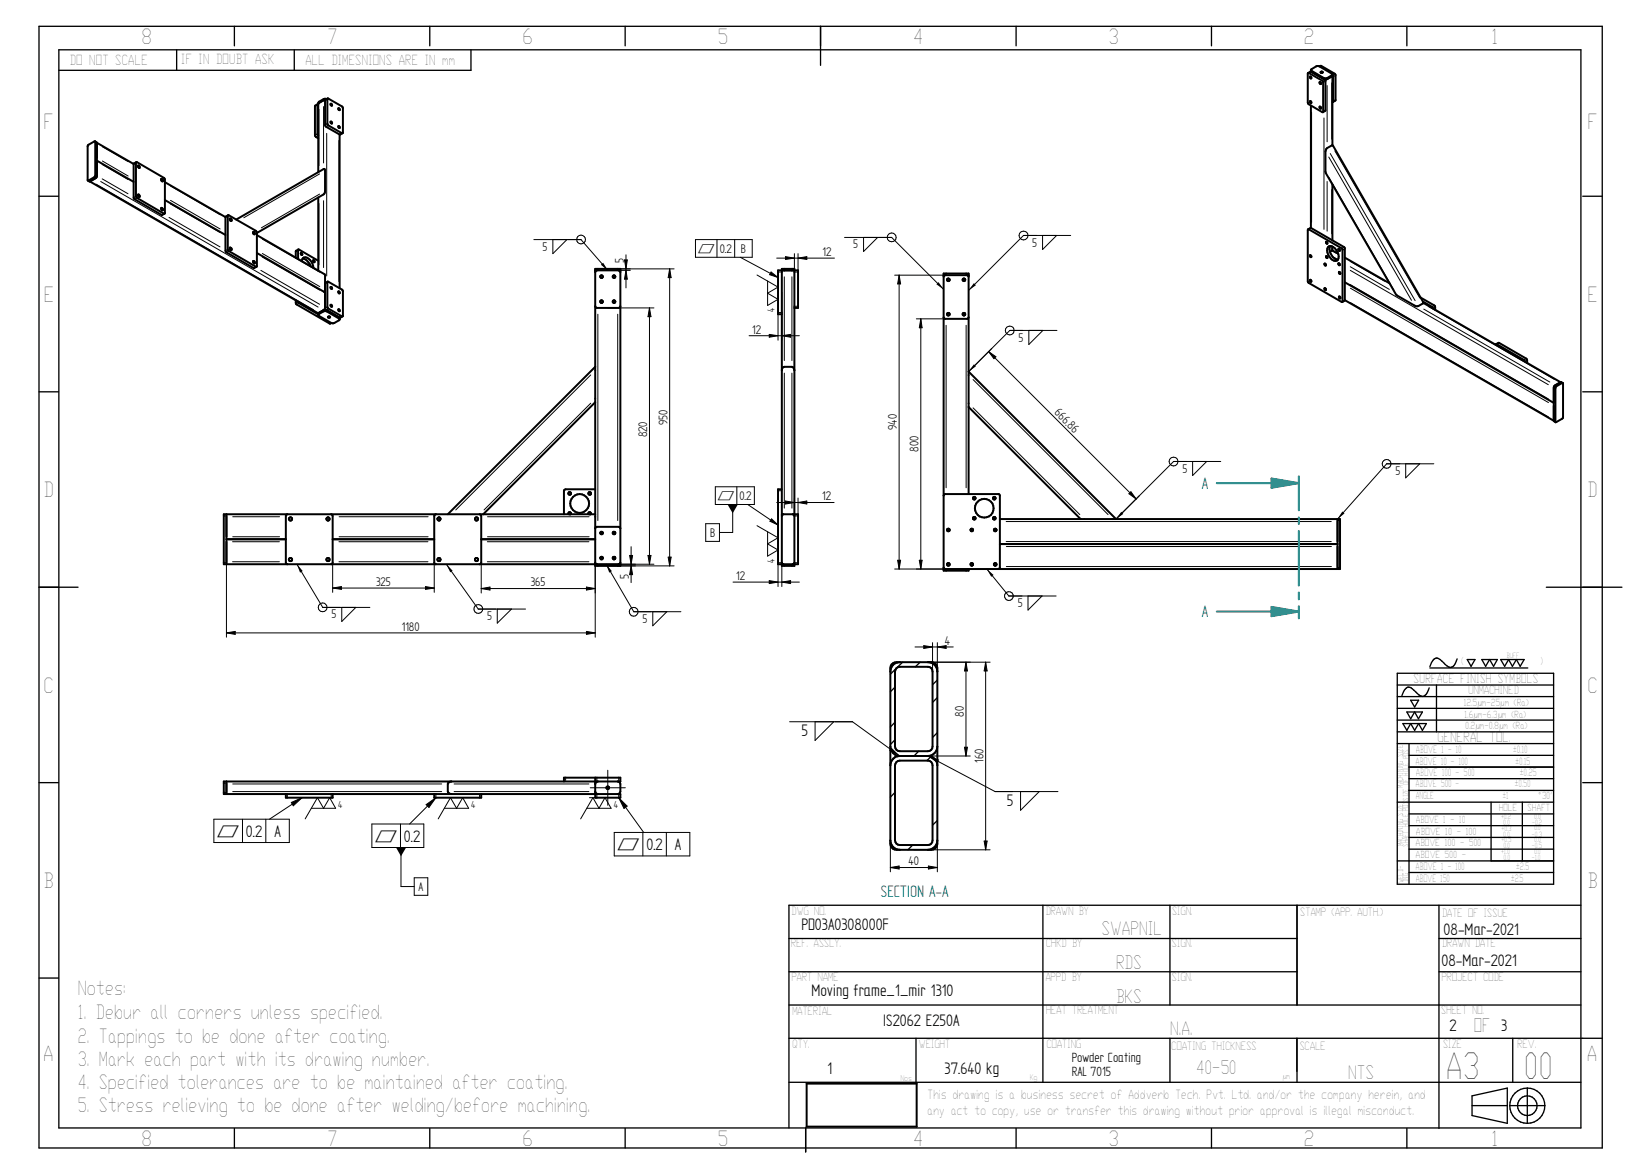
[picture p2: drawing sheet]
<svg xmlns="http://www.w3.org/2000/svg" width="420mm" height="297mm" viewBox="0 0 420 297" stroke-linecap="round" stroke-linejoin="round" font-family="sans-serif">
<g fill="none" stroke="#000" stroke-width=".51">
<path d="M152.3 69.2h6.4M152.3 68.8h6.4v76h-6.4zM152.7 69.2l-.4 .4M158.3 69.2l.4 .4M158.7 78.4l-.4 .4h-5.6l-.4-.4M200.1 68.8h3.2v76h-3.2zM203.3 78.8h.9v-9.6h-5.1v11.2h1M241.5 70.4h6.4M241.8 70.4l-.3 .4M247.5 70.4l.4 .4M152.3 93.9l-37.7 37.7M200.1 94.7a.75 .75 0 0 1 .6-.8h1.9a.84 .84 0 0 1 .7 .8"/>
<path d="M247.9 81.2l-.4 .4h-5.7l-.3-.4M247.9 95.1l37.7 37.7M152.3 102.9l-28.7 28.7M247.9 104.1l28.6 28.7M57.9 138h15.2M57.9 131.6v12.8M73.5 131.6l-.3 .1-.1 .3v12l.1 .3 .3 .1M84.7 131.6l.4 .4v12l-.4 .4M85.1 138h26M111.5 131.6l-.4 .4v12l.1 .3 .3 .1M122.7 131.6l.4 .4v12l-.1 .3-.3 .1M123.1 138h29.2"/>
<path d="M145.5 131.6v-.5l.3-.1 .3 .4-.1 .2M150.6 131.6l-.1-.3 .4-.3 .2 .1 .1 .5M152.3 131.6h-95v12.8h101.4M152.3 125.2l-7.9 .1-.1 6.3M153.7 136.1h.5v.5l-.5 .1zM158.7 135.2l-.1-.3-.3-.1h-5.6l-.3 .1-.1 .3M200.1 125.2h-1v19.2h5.1v-12.8h-4.1M200.4 131.6l-.3 .4M202.9 131.6l.4 .4M241.5 126.8l.3-.4 13.9 .1 .2 18.7-.4 .4M247.9 126.4v-56.4h-6.4v76h6.4v-.4M249 132.8h.6"/>
<path d="M254.2 132.8h.5M255.9 132.8h87v12.8h-101.4M342.3 132.8v12.8M342.3 139.2h-86.4M152.3 144l.1 .3 .3 .1M158.7 144l-.1 .3-.3 .1M200.1 144l.3 .4M203.3 144l-.2 .3-.2 .1M241.5 145.2l.3 .4M57.9 199.9v3.3M115.5 199.9l-.6 .3-.3 .4v1.9l.3 .4 .6 .3M152.3 199v5.1h6.4v-.9h-101.4v-3.3h101.4v-.9h-14.4v.9"/>
<path d="M153 199.9l-.4 .1-.3 .6M158.1 199.9l.3 .1 .3 .6v1.9l-.3 .6-.3 .1M85.1 203.2v.9h-12v-.9M123.1 203.2v.9h-12v-.9M152.3 202.5l.3 .6 .4 .1M206.4 277.2h28.2v11h-28.2z"/>
<circle cx="153.9" cy="70.8" r=".34"/>
<circle cx="153.9" cy="77.2" r=".33"/>
<circle cx="157.1" cy="77.2" r=".34"/>
<circle cx="157.1" cy="70.8" r=".34"/>
<circle cx="242.7" cy="71.6" r=".34"/>
<circle cx="246.6" cy="71.6" r=".34"/>
<circle cx="242.7" cy="80.4" r=".34"/>
<circle cx="246.7" cy="80.4" r=".34"/>
<circle cx="74.3" cy="132.8" r=".42"/>
<circle cx="83.9" cy="132.8" r=".41"/>
<circle cx="112.3" cy="132.8" r=".41"/>
<circle cx="121.9" cy="132.8" r=".42"/>
<circle cx="145.8" cy="126.2" r=".35"/>
<circle cx="148.3" cy="128.8" r="2.4"/>
<circle cx="150.9" cy="126.2" r=".34"/>
<circle cx="157.1" cy="136.4" r=".34"/>
<circle cx="242.6" cy="135.6" r=".34"/>
<circle cx="248.7" cy="135.6" r=".34"/>
<circle cx="249.3" cy="127.5" r=".34"/>
<circle cx="249.3" cy="132.6" r=".33"/>
<circle cx="251.8" cy="130" r="2.4"/>
<circle cx="254.4" cy="127.5" r=".34"/>
<circle cx="254.4" cy="132.6" r=".33"/>
<circle cx="254.7" cy="135.6" r=".34"/>
<circle cx="74.3" cy="143.2" r=".42"/>
<circle cx="83.9" cy="143.2" r=".4"/>
<circle cx="112.3" cy="143.2" r=".4"/>
<circle cx="121.9" cy="143.2" r=".41"/>
<circle cx="153.9" cy="142.8" r=".34"/>
<circle cx="157.1" cy="142.8" r=".35"/>
<circle cx="242.7" cy="144.4" r=".34"/>
<circle cx="248.7" cy="144.4" r=".33"/>
<circle cx="254.6" cy="144.4" r=".34"/>
<circle cx="155.5" cy="201.5" r=".34"/>
</g>
<g fill="none" stroke="#000" stroke-width=".34">
<path d="M10 6.7h400v287h-400zM15.1 12.7h389.4v275.9h-389.4zM45.2 12.7v5.3M60 6.7v5M75.3 12.7v5.3M110 6.7v5M120.5 12.7v5.3h-105.4M160 6.7v5M210 6.7v10M260 6.7v5M310 6.7v5M360 6.7v5"/>
<path d="M10 50.2h5M405 50.2h5M10 100.2h5M405 100.2h5M10 150.2h10M395.7 150.2h19.3M357.5 172.3h40v53.9h-40zM357.5 175.3h40M357.5 178.2h40M361 179.2h2l-1 1.7zM365.7 176a2.36 2.36 0 0 1-1.7 2.2 8.3 8.3 0 0 1-2.9-2.2 1.15 1.15 0 0 0-1.7 .6l-.7 1.4M365.9 170.9h25"/>
<path d="M367.6 175.3v11.9M372.9 168.6a2.36 2.36 0 0 1-1.8 2.2 8.3 8.3 0 0 1-2.8-2.2 1.28 1.28 0 0 0-2 .9l-.4 1.1M375.4 168.7h2l-1 1.8zM379.2 168.7h3.9l-.9 1.8-1-1.8-1.1 1.8zM384 168.7h6l-1 1.8-1-1.8-1 1.8-1-1.8-1 1.8zM357.5 190.2h40M357.5 181.2h40M357.5 184.2h40M357.5 187.2h40M359 185.1h6l-1 1.8-1-1.8-1 1.8-1-1.8-1 1.8zM360 182.2h4l-1 1.7-1-1.7-1 1.7zM360.5 190.2v36"/>
<path d="M360.5 193.3h37M360.5 196.3h37M360.5 199.2h37M10 200.2h5M357.5 205.2h40M360.5 202.2h37M360.5 208.2h37M360.5 211.2h37M360.5 214.2h37M360.5 217.3h37M381.5 205.2v15.1h16h-40M389.5 205.2v15.1"/>
<path d="M405 200.2h5M266.9 231.6v45.3M299.4 231.6v25.5M331.9 231.6v25.5v-17h-130M360.5 223.2h37M368.2 231.6v57.1M404.5 231.6h-202.6v57M10 250.2h5M201.9 248.6h130M201.9 257.1h202.6M368.2 248.6h36.3M368.2 240.1h36.3"/>
<path d="M201.9 276.9h202.6M201.9 265.6h208.1M234.4 265.6v11.3M299.4 265.6v11.3M331.8 265.6v8.5M331.9 265.6v11.3M387.1 265.6v11.3M390.8 278.4a4.5 4.5 0 0 0-4.5 4.5M390.8 278.4v9M390.8 278.4a4.5 4.5 0 0 1 4.5 4.5M60 288.7v5M110 288.7v5"/>
<path d="M160 288.7v5M206.2 288.6v6.1M260 288.7v5M310 288.7v5M360 288.7v5M376.7 282.9h9M376.7 280.4l9-2v9l-9-2zM386.3 282.9a4.5 4.5 0 0 0 4.5 4.5M386.3 282.9h9M395.3 282.9a4.5 4.5 0 0 1-4.5 4.5"/>
<circle cx="390.8" cy="282.9" r="2.51"/>
</g>
<g fill="none" stroke="#000" stroke-width=".26">
<path d="M153 68.9v.2M153 68.8h19.5M153.5 70.9l.2-.5 .5 .1 .1 .5-.5 .2M153.5 77.3l.2-.5 .5 .1 .1 .5-.5 .2M155.5 78.8h11.8M156.7 77.3l.2-.5 .5 .1 .1 .5-.5 .2M156.7 70.9l.2-.5 .5 .1 .1 .5-.5 .2M158.1 68.9v.1M158.3 69.2h3M159.8 66.5h.7l-.3 2.3zM160.2 69.2l.3 2.2h-.7zM160.2 65.2v8.5"/>
<path d="M166.2 78.8l.4 2.2h-.8zM166.2 78.8v65.6M171.4 68.8v76M171.4 68.8l.3 2.2h-.7zM199.3 69.6h.5M199.4 80h.4M200.7 68.9v.2M200.7 70.8v21.4M202.6 68.9v.1M202.6 70.8v21.4M203.5 69.6h.5M203.5 78.4h.5"/>
<path d="M242.1 70.1v.2M242.3 71.7l.2-.5 .4 .1 .1 .5-.4 .2M246.3 71.7l.2-.5 .5 .1v.5l-.5 .2M247.2 70.1v.2M151.2 95.9l-34.6 34.6M153 80.4v52.8M158.1 80.4v52.8M200.7 95.5v34.5M202.6 95.5v34.5M234.5 81.6h7.3M235.6 81.6l.4 2.3h-.8zM235.6 81.6v64"/>
<path d="M242.1 83.2v41.6M242.3 80.5l.2-.4h.4l.1 .5-.4 .2M246.3 80.5l.2-.4h.5v.5l-.5 .2M247.2 83.2v41.6M249 97.1l34.5 34.6M151.2 103.2l-27.3 27.3M249 104.4l27.3 27.3M57.4 132h.3M59.5 138.6h12M59.6 137.3h11.9M59.6 132.2h11.9M73.9 132.9a.5 .5 0 0 1 .6-.6l.2 .2v.6l-.5 .1"/>
<path d="M83.5 132.9a.5 .5 0 0 1 .6-.6l.3 .2-.1 .6-.5 .1M86.7 138.6h22.8M86.8 137.3h22.7M86.8 132.2h22.7M111.9 132.9a.5 .5 0 0 1 .7-.6l.2 .2a.5 .5 0 0 1-.6 .7M121.4 132.9a.48 .48 0 0 1 .3-.6 .48 .48 0 0 1 .6 .2v.6l-.5 .1M124.7 138.6h26M124.7 137.3h26M124.7 132.2h26M145.4 126.4l.2-.5 .4 .1 .1 .4-.4 .3M145.4 131.5l.2-.5 .4 .1 .1 .5-.4 .1M150.5 131.5l.2-.5 .5 .1v.5l-.4 .1"/>
<path d="M150.5 126.4l.2-.5 .5 .1v.4l-.4 .3M153.5 136.5l.2-.5 .5 .1 .1 .5-.5 .2M156.7 136.5l.2-.5 .5 .1 .1 .5-.5 .2M161.5 139.9v9.2M199.3 125.6h.5M203.5 132h.5M242.3 135.7l.2-.4h.4l.1 .5-.4 .2M248.3 135.7l.1-.4h.6v.5l-.4 .2M248.9 127.6l.2-.5 .5 .1v.5l-.4 .1M248.9 132.7l.2-.5 .5 .1v.5l-.4 .2M254 127.6l.2-.5 .5 .1 .1 .5-.5 .1M254 132.7l.2-.5 .5 .1 .1 .5-.5 .2"/>
<path d="M254.3 135.7l.2-.4h.5v.5l-.5 .2M257.5 133.4h83.1M257.5 138.6h83.1M257.5 139.8h83.2M342.4 133.2h.3M57.5 144h.3M59.5 143.7h12M73.9 143.3l.1-.5 .5-.1 .2 .3v.5l-.5 .1M83.5 143.3l.1-.5 .5-.1 .3 .3-.1 .5-.5 .1M86.7 143.7h22.8M111.9 143.3l.1-.5 .6-.1 .2 .3a.5 .5 0 0 1-.6 .6M121.4 143.3l.2-.5 .6-.1 .2 .5-.3 .4h-.3"/>
<path d="M124.7 143.7h26M152.7 144.4h14.6M153 144.5v.2M153.5 142.9l.2-.5 .5 .1 .1 .5-.5 .2M155.5 144.8h17M156.7 142.9l.2-.5 .5 .1 .1 .5-.5 .2M158.1 144.5v.2M161.1 142.1h.8l-.4 2.3zM161.5 144.8l.4 2.2h-.8zM165.8 142.1h.8l-.4 2.3zM171 142.5h.7l-.3 2.3zM199.4 144h.4"/>
<path d="M200.7 144.5v.2M202.6 144.5v.2M203.5 144h.5M234.5 145.6h13.4M235.2 143.3h.8l-.4 2.3zM242.1 145.8v.1M242.3 144.5l.2-.4h.4l.1 .5-.4 .2M247.2 145.7v.1M248.3 144.5l.1-.4h.6v.5l-.4 .2M254.3 144.5l.2-.4h.5v.5l-.5 .2M257.5 144.9h83.2M342.5 145.2h.2"/>
<path d="M144.7 199.3v.4M152.7 199.3v.4M158.3 199.2v.4M57.4 200.4h.3M57.5 202.7h.3M59.6 202.5h53.4M59.6 200.6h53.4M73.5 203.4v.5M84.7 203.4v.4M111.5 203.4v.5M116.2 202.5h34.5M116.2 200.6h34.5"/>
<path d="M122.7 203.4v.4M152.7 203.4v.5M155.1 201.6l.2-.4 .5 .1 .1 .5-.5 .1M158.3 203.4v.4"/>
</g>
<path d="M160.2 69.2l.3 2.2h-.7zM159.8 66.5h.7l-.3 2.3zM171.4 68.8l.3 2.2h-.7zM166.2 78.8l.4 2.2h-.8zM235.6 81.6l.4 2.3h-.8zM161.5 144.8l.4 2.2h-.8zM161.1 142.1h.8l-.4 2.3zM165.8 142.1h.8l-.4 2.3zM171 142.5h.7l-.3 2.3zM235.2 143.3h.8l-.4 2.3z" fill="#000"/>
<path d="M311.4 123.6h20.9v7M332.3 132.4v1.7M332.3 135.8v14M332.3 151.6v1.7M332.3 155.1v1.4" fill="none" stroke="#008080" stroke-width=".51"/>
<path d="M325.4 122.4l6.9 1.2-6.9 1.2z" fill="#008080"/>
<path d="M325.4 122.4l6.9 1.2-6.9 1.2zM311.4 156.5h20.9" fill="none" stroke="#008080" stroke-width=".51"/>
<path d="M325.4 155.3l6.9 1.2-6.9 1.1z" fill="#008080"/>
<path d="M332.3 121.9v1.7M325.4 155.3l6.9 1.2-6.9 1.1zM332.3 156.5v1.7" fill="none" stroke="#008080" stroke-width=".51"/>
<g fill="none" stroke="#000" stroke-width=".34">
<path d="M229 175.8l-1.2 1.2M229.4 171l-1.6 1.5M231 169.4l-1.6 1.5M235.4 169.4l-1.2 1.2M239.8 178.5l-1.2 1.2M239.8 174l-1.2 1.2M229 189.3l-1.2 1.2M229 184.8l-1.2 1.2M229.1 193.7l-1 1M235.1 192.2l-1.2 1.2M238.2 193.5l-1 1.1M239.3 192.4l-.5 .6"/>
<path d="M239.8 187.5l-1.2 1.2M229 202.7l-1.2 1.3M233.5 216.2l-1.2 1.2M239.8 209.9l-1.2 1.2"/>
</g>
<g fill="none" stroke="#000" stroke-width=".51">
<path d="M334.7 18.7l3.8 2.2v7.8M334.7 18.7v7.8l3.8 2.2M335.2 19.6l.3 .1v.4l-.3-.2zM335.4 18.2l.2 .2M335.5 18.3l3.6 2.2 .1 7.7-.7 .5M335.5 18.3l-.8 .4M337.6 17l.5-.2 3.6 2.2v6.6l-.6 .5M337.6 17h-.8l-1.2 .7-.2 .6M337.6 17l3.2 1.8 .1 .3-1.3 .9-.6 .1-3.5-2.1M338 18.4l.2-.1 .3 .2-.3 .2-.3-.2zM338.4 18.6h-.4M340.9 19v18.2"/>
<path d="M340.9 19.2l.3 .4-.1 6.5M340.9 19.3a2.58 2.58 0 0 1-1.9 1l-.2-.1M24.3 36.2l-1.8 1v9M24.3 36.2l.5 .4v8.5l-.3 .5-1.4 .8-.6-.2M24.3 36.2l.1 8.7-.3 .4-1.6 .9M24.8 36.5l9.4 5.5M81.3 26.7h.1M81.3 26.7l-.7 .5v7.4l.2 .5 .6 .3M81.3 26.7l-.1 7.6 .2 .4M83.3 25.6l-.5 .1-1.4 .8M83.6 25.4l-.3-.1a2.48 2.48 0 0 0-1.9 1v17.8M83.9 25.2l-.7 .5v6.3l.2 .4 3.5 2"/>
<path d="M83.9 25.2l3.8 2.2v6.7M83.9 25.2v6.7l3.8 2.2M84.6 26.5l.3 .2v.4l-.3-.2zM84.6 31.1l.3 .2v.3l-.3-.1zM86.6 27.7l.3 .2v.3l-.3-.2zM86.6 32.3l.3 .1v.4l-.3-.2zM86.9 34.4v39.3M87.7 34.1l-.8 .3M335.2 25.9l.3 .1v.4l-.3-.2zM335.4 27v31.3M337.7 27.3l.3 .1v.4l-.3-.2zM337.7 21l.3 .2v.3l-.3-.2z"/>
<path d="M339.6 37.9l1.2-.7 .3 .1 23.1 40-.1 .3-1.2 .7-.6 .1-5.1-3-18-31.1v-5.6zM340.9 26.1h.2M23 46.4l58.3 33.7h.3M24.4 45.6l-1.2 .7M24.8 41.1l9.4 5.4M34.2 42v8.8l7.1 4.2 .8-.3M34.9 41.5v9l7.2 4.2M34.9 41.5l7.2 4.2v9M34.9 41.5l-.7 .5M35.3 42.4l.4 .2v.4l-.3-.2zM35.3 49.8h.3l.1 .6-.3-.2zM41.2 45.8l.5 .2-.1 .4-.3-.2z"/>
<path d="M41.2 53.3l.1-.1 .4 .3-.1 .3-.3-.1zM42.2 51.2l15.5 8.9M42.2 46.6l15.5 8.9M57.7 55.5l.1 8.9 7.1 4.2 .7-.4M58.4 55.1l7.2 4.2v8.9M58.4 55.1v9l7.2 4.1M58.4 55.1l-.7 .4M58.8 56l.1-.1 .4 .3-.1 .3-.3-.1zM60.4 56.2l22.6-13 .2 .5v5.2l-.4 .8-17.1 9.9M64.8 59.4h.3v.5l-.3-.1zM81.4 50.5v18.8M334.7 58.7l8.8 5v13.6"/>
<path d="M334.7 58.7v13.5l8.8 5.1M335.5 58.3l-.8 .4M335.5 58.3l8.6 5.1v13.4M340.9 47.2v14.3M58.8 63.4l.5 .2-.1 .4-.3-.2zM64.8 66.8l.4 .2-.1 .4-.3-.2zM65.7 60.2l17.4 10 .1 8.7 .2 .4 3.5 2M65.7 64.7l17.4 10.1 .1 .2M75.7 76.8v.9l.2 .2 8.4 4.9 .5-.2M76.3 77.2l.2 .4 4.9 2.8M76.3 63.8l-.6 .4v1.7M76.3 63.8l5.1 2.9"/>
<path d="M76.3 63.8v2.5M77 64.7l.3 .2v.3l-.3-.1zM77.2 66.8a.94 .94 0 0 1 .6-1 .94 .94 0 0 1 1.1 .4 3.1 3.1 0 0 1 1.3 2.3M77.4 66.2a2.64 2.64 0 0 1 2.1 1.9M80.2 66.5l.3 .2v.4l-.3-.2zM82.8 79.4l-1.2 .7M82.8 79.4h.8l3.3 2M83.2 78.7l-.4 .7M83.2 74.1l-.3 .6M83.9 72.1l-.7 .5M83.9 72.1l3.8 2.2v6.6M83.9 72.1v6.6l3.8 2.2"/>
<path d="M84.6 73.4l.3 .2v.3l-.3-.2zM84.6 78l.3 .1v.4l-.3-.2zM86.6 74.5l.3 .2v.4l-.3-.2zM86.6 79.1l.3 .2v.3l-.3-.1zM335.2 65.3l.3 .1v.4l-.3-.2zM335.2 71.6l.3 .2v.3l-.3-.2zM339 67.4l.2 .2v.3l-.2-.1zM339 73.7l.2 .2v.4l-.2-.3zM339.3 61.8l.3 .2v.4l-.3-.2zM339.3 65.5l.3 .2v.3l-.3-.1zM340.3 64.4l.8-.3 1.3 .8M340.3 62.9a1.41 1.41 0 0 0-.4 2.3 1.97 1.97 0 0 0 2.2 1.5l.3-.3"/>
<path d="M340.3 62.9a2.76 2.76 0 0 1 2.1 3.5M340.3 62.9a2.78 2.78 0 0 0 2 3.5M340.9 63.1v1M342.5 63.7l.3 .1v.4l-.3-.1zM342.5 67.4l.3 .1v.4l-.3-.2zM342.6 75.9l.3 .1v.4l-.3-.2zM344.1 72.2l53.5 30.9M344.1 65.9l11.4 6.6M344.1 76.8l53.5 30.9M344.1 76.8l-.6 .5M363.5 76.2l3.5 1.9 .2 .2v.9M364.1 77.2l2.3 1.3 .2 .4"/>
<path d="M364.2 77.5l35.1 20.3M81.4 80.5l1.4-.8 .5-.1 3.6 2M81.4 80.1l.2 .7 3.2 1.8M81.6 80.1l-.2 .2M84 81l.5 .2-.3 .1-.3-.1zM84 81h.4M86.9 81.3l-.2 .7-1.2 .6h-.7M87.7 80.9l-.8 .4M382.8 88.1l.8-.4 6.9 4 .3 .5v.6M382.8 88.1l7.1 4 .3 .4M382.8 88.1l-.1 .1M399.3 97.8l.6 .2"/>
<path d="M399.3 97.8l-1.5 .8-.2 .5v8.6M399.9 98v9l-1.9 1M399.9 98l-1.9 1.1v8.9M397.6 107.7l.4 .3M228.1 170l1.3-.6h8.9a1.55 1.55 0 0 1 1.5 1.5v45a1.55 1.55 0 0 1-1.5 1.5h-8.9a1.55 1.55 0 0 1-1.6-1.5v-45zM229.4 170.9l.8-.3h7.2a1.16 1.16 0 0 1 1.2 1.2v19.2a1.16 1.16 0 0 1-1.2 1.2h-7.2a1.23 1.23 0 0 1-1.2-1.2v-19.2zM230.2 169.4a2.38 2.38 0 0 0-2.4 2.4M237.4 169.4a2.38 2.38 0 0 1 2.4 2.4M227.8 191a2.46 2.46 0 0 0 2.4 2.4M229.4 194.9l.8-.3h7.2a1.16 1.16 0 0 1 1.2 1.2v19.2a1.16 1.16 0 0 1-1.2 1.2h-7.2a1.23 1.23 0 0 1-1.2-1.2v-19.2zM230.2 193.4a2.38 2.38 0 0 0-2.4 2.4M230.2 193.4h7.2"/>
<path d="M237.4 193.4a2.38 2.38 0 0 1 2.4 2.4M239.8 191a2.46 2.46 0 0 1-2.4 2.4M227.8 215a2.46 2.46 0 0 0 2.4 2.4M239.8 215a2.46 2.46 0 0 1-2.4 2.4"/>
<circle cx="342.8" cy="69.8" r=".28"/>
</g>
<g fill="none" stroke="#000" stroke-width=".26">
<path d="M335.3 18.5l-.3 .1M335.6 18.1v.3M337.9 16.9l-.1 .1M338.8 20v.2M339.6 20v.2M340.8 19.3v.3M341.4 18.9l-.3 .2M341.6 19.4l-.3 .1M24.5 36.4l.1 .1M26.2 37.5l6.6 3.9M81 27l-.2 .1M81.1 34.4l-.3 .1"/>
<path d="M81.3 34.8l-.3 .2M81.6 26v.3M81.6 27.9v14.5M82.8 25.4v.3M82.8 27.3v14.4M83.6 34.1v36.5M83.6 25.4l-.3 .2M83.6 31.7l-.2 .2M83.9 32.2l-.3 .1M86.7 35.9v36.2M87.4 34.2l-.3 .1M335.6 28.7v28.2"/>
<path d="M338.8 20.4l-.3 .2M338.8 30.2v28.5M339 20.9l-.3 .1M339 28.3l-.2 .1M339.6 21.9v14.4M340.4 39.3l21.7 37.6M340.8 21.2v14.4M341.6 38.6l21.7 37.6M341.6 25.7l-.2 .1M22.8 46.3l.1 .1M24.2 45.4l.2 .1M24.5 45l.2 .1"/>
<path d="M24.6 47.1l55.6 32.1M25.8 46.4l55.6 32.2M26.2 45.8l6.6 3.8M26.2 42.1l6.6 3.8M26.2 41.2l6.6 3.8M34.6 41.7l-.3 .2M34.6 50.3l-.2 .2M34.8 50.8l-.2 .1M41.8 54.7l-.2 .2M43.3 55.6l13 7.6M43.6 52.2l12.7 7.3M43.6 47.6l12.7 7.3"/>
<path d="M43.6 51.3l12.7 7.3M58.1 55.3l-.2 .2M81.6 52.1v15.7M81.8 49.7l-14.9 8.6M81.8 44.5l-19.4 11.2M82.8 51.4v17.1M335.3 58.5l-.3 .1M339.6 46.4v12.7M340 40.2l21.2 36.6M340 45.3l16.7 29M340.8 48.5v11.3M58.2 63.9l-.3 .1"/>
<path d="M58.4 64.3l-.3 .2M65.3 68.3l-.2 .2M66.7 69.2l15.1 8.7M67.1 65.7l14.7 8.5M67.1 64.9l14.7 8.4M67.1 61.2l14.7 8.4M76.1 64.1l-.3 .2M76.1 77.2l-.2 .2M76.3 77.7l-.2 .1M82.8 79.4v.3M83.6 79.4v.3M83.6 72.3l-.3 .2"/>
<path d="M83.6 78.6l-.2 .1M83.9 79l-.3 .2M136.6 61.3h12.1l6.8 7.9M145.1 61.3l-3.6 3.6v-3.6M178 61.3h14.5v4.5h-14.5zM183.5 61.3v4.5M188 61.3v4.5M189.4 65.8l9.7 5.2M193.7 70.4l5.4 3-2.7 1.6 2.7 1.6-2.7 1.5v-6.2M197.3 69.6l1.8 1.4-2.2-.7zM198.7 66h14.8M199.1 80v7"/>
<path d="M200.1 74.8v12.2M201 65.7l2.3 .3-2.3 .4zM203.3 64.9v9.1M204.2 66l2.2-.3v.7zM204.2 64.9v4.7M216.1 60.7h12.1l13.3 13.3M224.6 60.7l-3.6 3.6v-3.6M228.9 70.4h12.6M230.1 70.4l.4 2.2h-.8zM230.1 70.4v75.2M270.4 60.2l-3.6 3.6v-3.6M274 60.2h-12.1l-14 14.1"/>
<path d="M340.8 63.3v.6M341.2 64.4l.8 .5M341.3 65.8l.7 .4M343.7 63.3l-.2 .2M343.9 63.8l-.2 .1M344 76.9l-.3 .1M345.5 69.2l50.7 29.2M345.5 72.8l50.7 29.3M345.5 68.2l10 5.8M345.5 66.9l8.8 5.1M345.6 73.7l50.6 29.3M345.6 77.4l50.6 29.3"/>
<path d="M364.3 79.1l32.3 18.6M365.5 78.4l32.3 18.7M366.8 78.2l-.2 .2M367.1 78.7l-.3 .1M81.6 80.1v.2M84.6 82.6l-.2 .1M86.7 81.2v.3M87.4 81l-.3 .2M191.7 85.9h12.8M196.8 85.6l2.3 .3-2.3 .4zM200.1 85.9l2.2-.3v.7zM253 90l1.8 1.3-.5 .5z"/>
<path d="M253 90l37.7 37.7M266.9 84.5l-3.6 3.6v-3.6M270.5 84.5h-12.1l-10.5 10.6M383.4 87.8l-.3 .2M390.3 91.8l-.2 .1M390.6 92.2l-.3 .2M397.7 99.1l.1 .1M398 98.7l.1 .1M399.4 97.8l.2 .1M305.2 118.1v3.6l3.6-3.6M312.4 118.1h-12.1l-14.7 14.7M359.7 118.7v3.6l3.6-3.6"/>
<path d="M366.9 118.7h-12.1l-12.5 14.1M397.7 107.7l.2 .1M180.6 134h3.5v4.5h-3.5zM183 124.5h10v4.6h-10zM187.5 129.1v7.1h-3.4M188.5 124.5v4.6M191.3 129.1l7.8 5.2M193.7 134.5l5.4 3.1-2.7 1.5 2.7 1.6-2.7 1.6v-6.2M197.4 132.8l1.7 1.5-2.1-1zM198.7 128.6h14.7M201 128.2l2.3 .4-2.3 .3zM203.3 127.4v4.6"/>
<path d="M204.2 127.4v4.6M204.2 128.6l2.2-.4v.7zM289.4 125.8l1.3 1.9-1.8-1.4zM57.9 144.4v18.6M76 144.4l6.6 11h12M85.1 150.5h26M85.1 144v7.6M85.1 150.5l2.3-.4v.7zM87.4 155.4v3.6l3.6-3.6M108.9 150.1l2.2 .4-2.2 .3zM111.1 144v7.6M114.2 144.4l8.2 11.4h12.1"/>
<path d="M123.1 150.6l2.3-.4v.8zM123.1 144v7.7M123.1 150.6h29.2M127.2 155.8v3.6l3.7-3.6M150.1 150.2l2.2 .4-2.2 .4zM152.3 144v19M155.1 144.4l7.1 12.1h12M167 156.5v3.6l3.6-3.6M187.6 148.9h16.9M196.8 148.5l2.3 .4-2.3 .4zM199.1 144v6.1M200.1 148.9l2.2-.4v.8z"/>
<path d="M200.1 144v6.1M228.9 145.6h12.6M229.7 143.3h.8l-.4 2.3zM252.5 145.6l5.6 6.9h12.1M263 152.5v3.6l3.6-3.6M57.9 161.9h94.4M57.9 161.9l2.3-.4v.8zM150.1 161.5l2.2 .4-2.2 .4zM234.1 165.5h9.8M236.4 165.2l2.2 .3-2.2 .4zM237.4 169.4h16M238.6 164.4v7.4"/>
<path d="M239.8 164.4v7.4M239.8 165.5l2.3-.3v.7zM247.2 169.4l.4 2.3h-.8zM247.2 169.4v24M252.2 169.4v48M252.2 169.4l.4 2.3h-.8zM155.5 197.1v8.9M202 184.7h16.1l12.1 8.7M213.3 184.7l-4.7 4.7v-4.7M246.8 191.2h.8l-.4 2.2zM248.3 193.4h-10.9l17.2 9.1h16.1M54.7 209.6h19.3v6h-19.3z"/>
<path d="M62 209.6v6M68 209.6v6M74.5 205.3l2.8-1.2-2.3 2.1zM77.3 204.1l-8.4 5.5M79.7 206.8h6.2l-1.5-2.7-1.6 2.7-1.6-2.7-3.1 5.4M95.2 210.8h13.2v6h-13.2zM102.5 210.8v6M102.6 216.8v10h3.4M109 205.9l2.5-1.8-1.7 2.5zM111.5 204.1l-6.7 6.7M113.7 206.8h6.2l-1.5-2.7-1.6 2.7-1.5-2.7-3.2 5.4M150.1 206.8h6.3l-1.6-2.7-1.5 2.7-1.6-2.7-3.1 5.4"/>
<path d="M150.8 204.1h1.9M151 201.5h9M157.2 213h19.3v6h-19.3zM158.3 204.1l2.2 2.1-.8 .6zM158.3 204.1l6.4 8.9M164.5 213v6M170.5 213v6M227.8 215v8.1M233.8 217.4h19.6M239.8 215v8.1M251.8 215.2h.8l-.4 2.2zM265.9 202.5l-4.8 4.8v-4.8"/>
<path d="M106 224.6h3.5v4.5h-3.5zM227.8 222h12M227.8 222l2.3-.4v.7zM237.6 221.6l2.2 .4-2.2 .3z"/>
<circle cx="148.7" cy="61.3" r="1.13"/>
<circle cx="228.2" cy="60.7" r="1.13"/>
<circle cx="261.9" cy="60.2" r="1.14"/>
<circle cx="258.4" cy="84.5" r="1.13"/>
<circle cx="300.3" cy="118.1" r="1.13"/>
<circle cx="354.8" cy="118.7" r="1.11"/>
<circle cx="82.6" cy="155.4" r="1.12"/>
<circle cx="122.4" cy="155.8" r="1.13"/>
<circle cx="162.1" cy="156.5" r="1.13"/>
<circle cx="258.2" cy="152.5" r="1.13"/>
</g>
<g fill="#000">
<path d="M153.7 67.7l.6-.5 1.2 2zM197.3 69.6l1.8 1.4-2.2-.7zM201 65.7l2.3 .3-2.3 .4zM204.2 66l2.2-.3v.7zM230.1 70.4l.4 2.2h-.8zM240.1 72.2l1.4 1.8-1.9-1.3zM249.2 72.4l.5 .6-1.8 1.3zM196.8 85.6l2.3 .3-2.3 .4zM200.1 85.9l2.2-.3v.7zM249.2 93.2l.5 .5-1.8 1.4zM253 90l1.8 1.3-.5 .5zM186.2 129.1h2.6l-1.3 2.2z"/>
<path d="M197.4 132.8l1.7 1.5-2.1-1zM201 128.2l2.3 .4-2.3 .3zM204.2 128.6l2.2-.4v.7zM286.9 130.9l.5 .6-1.8 1.3zM289.4 125.8l1.3 1.9-1.8-1.4zM343.5 130.9l.5 .5-1.7 1.4zM76 144.4l1.5 1.7-.7 .4zM85.1 150.5l2.3-.4v.7zM108.9 150.1l2.2 .4-2.2 .3zM114.2 144.4l1.6 1.6-.6 .4zM123.1 150.6l2.3-.4v.8zM150.1 150.2l2.2 .4-2.2 .4z"/>
<path d="M155.1 144.4l1.5 1.7-.7 .4zM196.8 148.5l2.3 .4-2.3 .4zM200.1 148.9l2.2-.4v.8zM229.7 143.3h.8l-.4 2.3zM252.5 145.6l1.7 1.5-.5 .5zM57.9 161.9l2.3-.4v.8zM150.1 161.5l2.2 .4-2.2 .4zM236.4 165.2l2.2 .3-2.2 .4zM239.8 165.5l2.3-.3v.7zM247.2 169.4l.4 2.3h-.8zM252.2 169.4l.4 2.3h-.8zM228.1 191.3l2.1 2.1-2.7-1.3z"/>
<path d="M237.4 193.4l2.9 1-.5 .8zM246.8 191.2h.8l-.4 2.2zM74.5 205.3l2.8-1.2-2.3 2.1zM101.3 216.8h2.6l-1.3 2.3zM109 205.9l2.5-1.8-1.7 2.5zM158.3 204.1l2.2 2.1-.8 .6zM251.8 215.2h.8l-.4 2.2zM227.8 222l2.3-.4v.7zM237.6 221.6l2.2 .4-2.2 .3z"/>
</g>
<g font-size="9.4">
<text x="369.8" y="276.1">A3</text>
<text x="389.9" y="276.1">00</text>
</g>
<g font-size="5.4">
<text x="36.1" y="11.2">8</text>
<text x="83.6" y="11.2">7</text>
<text x="133.6" y="11.2">6</text>
<text x="183.6" y="11.2">5</text>
<text x="233.6" y="11.2">4</text>
<text x="283.6" y="11.2">3</text>
<text x="333.6" y="11.2">2</text>
<text x="381.5" y="11.2">1</text>
<text x="11.1" y="32.9">F</text>
<text x="406.1" y="32.9">F</text>
<text x="11.1" y="77.3">E</text>
<text x="406.1" y="77.3">E</text>
<text x="11.1" y="127.3">D</text>
<text x="406" y="127.3">D</text>
<text x="11.1" y="177.2">C</text>
<text x="406.1" y="177.2">C</text>
<text x="11.1" y="227.2">B</text>
<text x="406.1" y="227.2">B</text>
<text x="11" y="271.4">A</text>
<text x="406" y="271.4">A</text>
<text x="36.1" y="293.2">8</text>
<text x="83.6" y="293.2">7</text>
<text x="133.6" y="293.2">6</text>
<text x="183.6" y="293.2">5</text>
<text x="233.6" y="293.2">4</text>
<text x="283.6" y="293.2">3</text>
<text x="333.6" y="293.2">2</text>
<text x="381.5" y="293.2">1</text>
</g>
<g font-size="5.1">
<text x="19.8" y="254.6">Notes:</text>
<text x="19.8" y="260.8">1. Debur all corners unless specified.</text>
<text x="19.8" y="266.7">2. Tappings to be done after coating.</text>
<text x="19.8" y="272.7">3. Mark each part with its drawing number.</text>
<text x="19.8" y="278.6">4. Specified tolerances are to be maintained after coating.</text>
<text x="19.8" y="284.6">5. Stress relieving to be done after welding/before machining.</text>
</g>
<text font-size="4.9" x="377" y="264.1">OF 3</text>
<g font-size="4.8" fill="#008080">
<text x="307.5" y="125.1">A</text>
<text x="307.5" y="157.9">A</text>
<text x="225.4" y="229.4">SECTION A-A</text>
</g>
<g font-size="4.8">
<text x="205.1" y="188.4">5</text>
<text x="257.6" y="206.2">5</text>
<text x="62.9" y="214.1">0.2 A</text>
<text x="103.4" y="215.3">0.2</text>
<text x="165.4" y="217.5">0.2 A</text>
<text x="205.1" y="238">PD03A0308000F</text>
<text x="281.8" y="239.1">SWAPNIL</text>
<text x="369.4" y="239.3">08-Mar-2021</text>
<text x="285.5" y="247.9">RDS</text>
<text x="368.8" y="247.1">08-Mar-2021</text>
<text x="207.6" y="254.9">Moving frame_1_mir 1310</text>
<text x="285.5" y="256.6">BKS</text>
<text x="225.9" y="262.6">IS2062 E250A</text>
<text x="370.9" y="263.7">2</text>
<text x="299.3" y="264.8">N.A.</text>
<text x="211.8" y="274.7">1</text>
<text x="241.7" y="274.7">37.640 kg</text>
<text x="306" y="274.9">40-50</text>
<text x="344.9" y="276.1">NTS</text>
</g>
<g font-size="4.6">
<text x="55.4" y="214.1">r</text>
<text x="95.9" y="215.3">r</text>
<text x="157.9" y="217.5">r</text>
</g>
<g font-size="3.9">
<text x="274.3" y="271.7">Powder Coating</text>
<text x="274.3" y="275.3">RAL 7015</text>
</g>
<g font-size="3.6">
<text x="17.8" y="16.6">DO NOT SCALE</text>
<text x="46.3" y="16.4">IF IN DOUBT ASK</text>
<text x="78.1" y="16.5">ALL DIMESNIONS ARE IN mm</text>
<text x="138.8" y="64.1">5</text>
<text x="184.2" y="64.7">0.2 B</text>
<text x="210.4" y="65.4">12</text>
<text x="218.3" y="63.5">5</text>
<text x="264.1" y="63.1">5</text>
<text x="159.6" y="67.2" transform="rotate(-90 159.6 67.2)">5</text>
<text x="192.5" y="85.3">12</text>
<text x="260.6" y="87.4">5</text>
<text x="269.7" y="105.8" transform="rotate(45 269.7 105.8)">666.</text>
<text x="165.6" y="111.9" transform="rotate(-90 165.6 111.9)">820</text>
<text x="170.8" y="108.8" transform="rotate(-90 170.8 108.8)">950</text>
<text x="229.5" y="110" transform="rotate(-90 229.5 110)">940</text>
<text x="272.9" y="109" transform="rotate(45 272.9 109)">86</text>
<text x="235" y="115.7" transform="rotate(-90 235 115.7)">800</text>
<text x="302.5" y="120.9">5</text>
<text x="357.1" y="121.5">5</text>
<text x="189.2" y="127.9">0.2</text>
<text x="210.3" y="128">12</text>
<text x="181.7" y="137.4">B</text>
<text x="96.2" y="149.9">325</text>
<text x="160.9" y="148.3" transform="rotate(-90 160.9 148.3)">5</text>
<text x="188.4" y="148.4">12</text>
<text x="135.8" y="150">365</text>
<text x="260.4" y="155.3">5</text>
<text x="84.8" y="158.2">5</text>
<text x="102.8" y="161.3">1180</text>
<text x="124.6" y="158.6">5</text>
<text x="164.4" y="159.3">5</text>
<text x="241.8" y="165">4</text>
<text x="246.6" y="183.4" transform="rotate(-90 246.6 183.4)">80</text>
<text x="367.7" y="189.9">GENERAL TOL.</text>
<text x="251.7" y="195.2" transform="rotate(-90 251.7 195.2)">160</text>
<text x="232.5" y="221.4">40</text>
<text x="107.1" y="228">A</text>
</g>
<g font-size="3.5">
<text x="178.6" y="64.7">r</text>
<text x="183.6" y="127.9">r</text>
</g>
<g font-size="3.3">
<text x="361.6" y="174.8">SURFACE FINISH SYMBOLS</text>
<text x="237.3" y="281.3">This drawing is a business secret of Addverb Tech. Pvt. Ltd. and/or the company herein, and</text>
<text x="237.3" y="285.3">any act to copy, use or transfer this drawing without prior approval is illegal misconduct.</text>
</g>
<g font-size="2.9">
<text x="198.2" y="79.8" transform="rotate(-90 198.2 79.8)">4</text>
<text x="198.2" y="144" transform="rotate(-90 198.2 144)">4</text>
<text x="375.7" y="177.6">UNMACHINED</text>
<text x="86.6" y="206.8">4</text>
<text x="120.6" y="206.8">4</text>
<text x="157" y="206.8">4</text>
<text x="267.5" y="234">DRAWN BY</text>
<text x="202.5" y="234.2">DWG NO.</text>
<text x="299.8" y="234">SIGN.</text>
<text x="332.6" y="234.4">STAMP (APP. AUTH.)</text>
<text x="368.9" y="234.5">DATE OF ISSUE</text>
<text x="202.4" y="242.4">REF. ASSLY.</text>
<text x="267.6" y="242.4">CHKD BY</text>
<text x="299.8" y="242.4">SIGN.</text>
<text x="368.9" y="242.4">DRAWN DATE</text>
<text x="202.5" y="250.9">PART NAME</text>
<text x="267.5" y="250.9">APPD BY</text>
<text x="299.8" y="250.9">SIGN.</text>
<text x="368.8" y="250.9">PROJECT CODE</text>
<text x="202.7" y="259.8">MATERIAL</text>
<text x="267.6" y="259.5">HEAT TREATMENT</text>
<text x="368.7" y="259.5">SHEET NO.</text>
<text x="202.7" y="268.2">QTY.</text>
<text x="235.1" y="268.2">WEIGHT</text>
<text x="267.7" y="268.1">COATING</text>
<text x="299.7" y="268.6">COATING THICKNESS</text>
<text x="332.5" y="268.6">SCALE</text>
<text x="369.2" y="268.2">SIZE</text>
<text x="388.2" y="268.2">REV.</text>
</g>
<g font-size="2.6">
<text x="362.2" y="195.6">ABOVE 10 - 100</text>
<text x="362.3" y="192.7">ABOVE 1 - 10</text>
<text x="387.1" y="192.7">±0.10</text>
<text x="387.7" y="195.6">±0.15</text>
<text x="362.2" y="201.4">ABOVE 500 -</text>
<text x="362.3" y="198.6">ABOVE 100 - 500</text>
<text x="387.5" y="201.4">±0.50</text>
<text x="388.8" y="198.6">±0.25</text>
<text x="362.2" y="222.5">ABOVE 1 - 100</text>
<text x="362.3" y="225.6">ABOVE 150</text>
<text x="386.6" y="225.6">±2.5</text>
<text x="387.9" y="222.5">±2.5</text>
</g>
<g font-size="2.5">
<text x="374.5" y="180.5">12.5μm-25μm (Ra)</text>
<text x="374.6" y="183.6">1.6μm-6.3μm (Ra)</text>
<text x="374.9" y="186.5">0.2μm-0.8μm (Ra)</text>
<text x="362.3" y="204.4">ANGLE</text>
<text x="383.5" y="207.4">HOLE</text>
<text x="384.5" y="204.4">±1</text>
<text x="390.8" y="207.4">SHAFT</text>
<text x="393.6" y="204.4">°30'</text>
<text x="362.3" y="210.6">ABOVE 1 - 10</text>
<text x="362.3" y="213.5">ABOVE 10 - 100</text>
<text x="362.2" y="216.5">ABOVE 100 - 500</text>
<text x="362.2" y="219.6">ABOVE 500 -</text>
</g>
<g font-size="2">
<text x="230.5" y="276.6">Nos</text>
<text x="263.6" y="276.4">Kg</text>
<text x="328.2" y="276.1">μm</text>
</g>
<g font-size="1.8">
<text x="385.5" y="168.2">BUFF</text>
<text x="358.9" y="201.5" transform="rotate(-90 358.9 201.5)">MACHINING SIZE</text>
<text x="360.4" y="204.8" transform="rotate(-90 360.4 204.8)">SIZE OF HOLE POS.</text>
<text x="384" y="209.4">+0.2</text>
<text x="392.6" y="209.4">0.0</text>
<text x="384.1" y="215.5">+0.5</text>
<text x="384.1" y="212.5">+0.3</text>
<text x="384.7" y="211.1">0.0</text>
<text x="384.7" y="214.1">0.0</text>
<text x="391.9" y="214.1">-0.3</text>
<text x="392" y="211">-0.2</text>
<text x="392.5" y="212.5">0.0</text>
<text x="392.6" y="215.4">0.0</text>
<text x="359" y="216.5" transform="rotate(-90 359 216.5)">MACHINING SIZE</text>
<text x="360.3" y="216.6" transform="rotate(-90 360.3 216.6)">SHAFT HOLE POS.</text>
<text x="384" y="218.4">+1.0</text>
<text x="384.7" y="217">0.0</text>
<text x="384.8" y="219.9">0.0</text>
<text x="391.9" y="219.9">-1.0</text>
<text x="391.9" y="217">-0.5</text>
<text x="392.5" y="218.4">0.0</text>
<text x="359" y="226" transform="rotate(-90 359 226)">WELD-</text>
<text x="360.3" y="225.6" transform="rotate(-90 360.3 225.6)">ING</text>
</g>
</svg>
